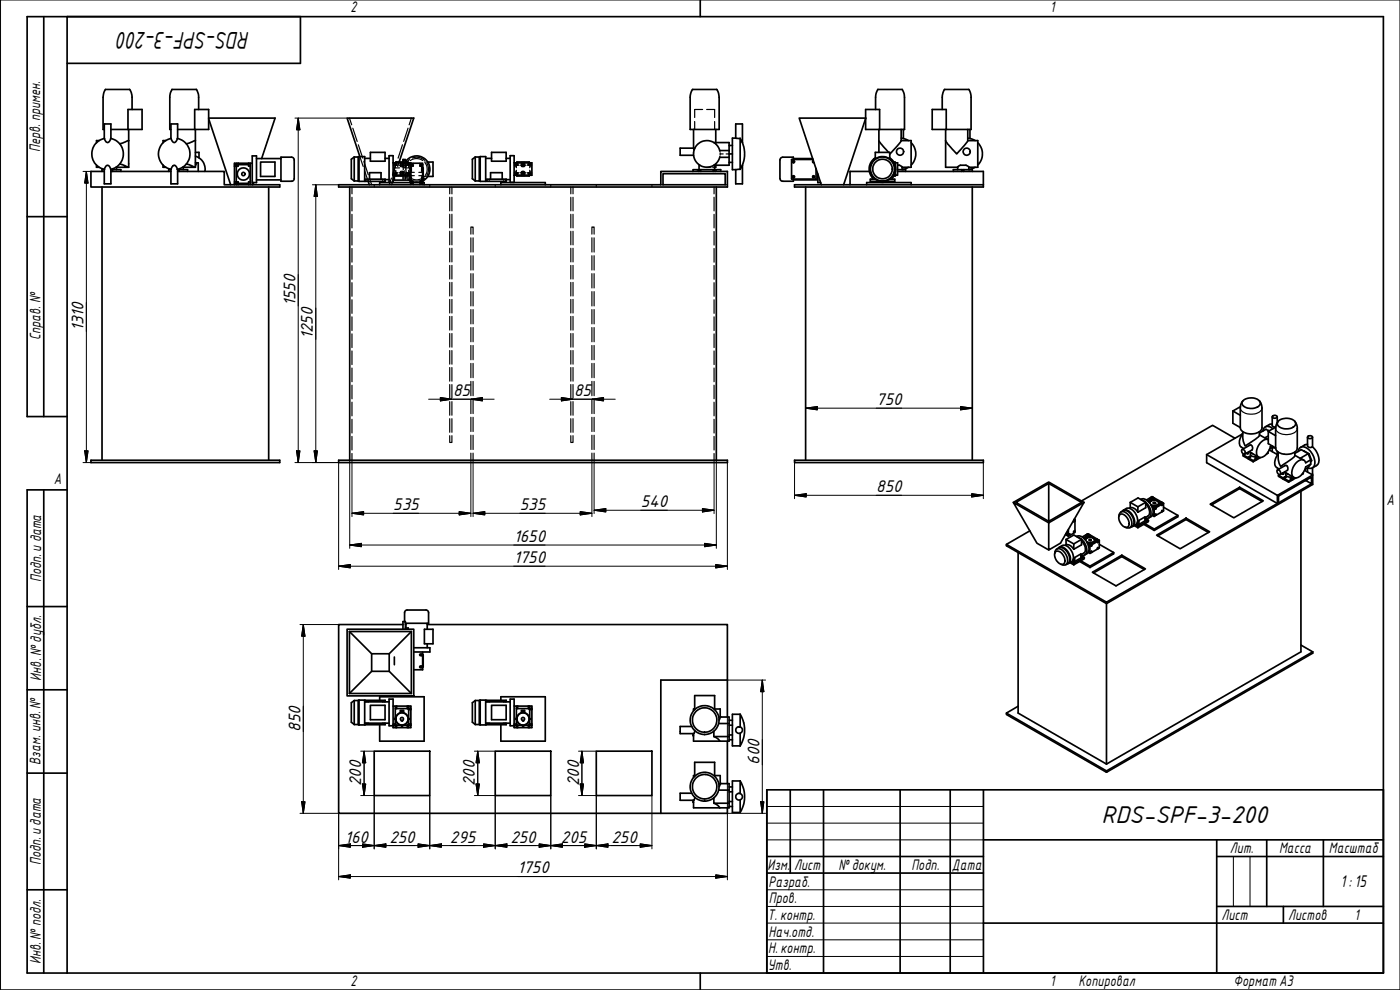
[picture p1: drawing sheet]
<svg xmlns="http://www.w3.org/2000/svg" width="420mm" height="297mm" viewBox="0 0 420 297" stroke-linecap="round" stroke-linejoin="round" font-family="sans-serif">
<g fill="none" stroke="#000" stroke-width=".51">
<path d="M13.1 5v120M20.1 5v287M90.2 5v14h-70.1M210.2 0v5M33.3 38.8h5.1M38.4 32.9h4.2v5.9h-4.2zM38.6 38.8v3.4M39.6 32.9v-3.7a2.17 2.17 0 0 0-.9-2.4h-5.8a1.3 1.3 0 0 0-1.3 .1 1.3 1.3 0 0 0-.5 1.3l-.2 10.6h.4M53.3 38.8h5.1M58.4 32.9h4.2v5.9h-4.2zM58.6 38.8v3.4M59.6 32.9v-4.2l-.2-1a.96 .96 0 0 0-1.4-.9h-5.1a1.3 1.3 0 0 0-1.3 .1 1.3 1.3 0 0 0-.5 1.3l-.1 10.6h.3"/>
<path d="M62.6 35.6l6.6 19.8M62.6 35.4h20l-4.1 12.2M207.8 26.8h6a1.3 1.3 0 0 1 1.4 .1 1.3 1.3 0 0 1 .5 1.3l.1 10.6h-8.7v-10.1zM208.1 38.8v5.6M214.8 38.8v4M259.8 35.4v-2.5h4.2v5.9M259.8 35.6v3.2h4.2M259.8 35.4h-20l6.7 20M259.8 35.4l-6.6 20M262.8 32.9v-3.7l.2-1.5a.97 .97 0 0 1 1.4-.9h5.1a1.31 1.31 0 0 1 1.8 1.4l.2 10.6h-7.5M263.8 38.8v3.5l2.9 3.4M270.5 38.8v3.5l-1.2 1.5-2.3 2.3"/>
<path d="M271.1 38.8v2.8M279.8 32.9h4.2v5.9h-4.2zM282.8 32.9v-3.7a2.14 2.14 0 0 1 .9-2.4h5.7a1.24 1.24 0 0 1 1.8 .9l.2 1.5v9.6h-7.4M283.8 38.8v3.4M290.4 38.8v3.6l-3.3 3.8-3.3-4M291.1 38.8v2.8M29 49.5v.7h.7M29.1 42.7l1.3-.8 1-.4v.2a.9 .9 0 0 0 .9 1.1 .9 .9 0 0 0 .9-1.1v-.2a4.7 4.7 0 0 1 3.8 4.7 4.7 4.7 0 0 1-3.8 4.6l-.1-.4a.87 .87 0 0 0-.9-.8 .87 .87 0 0 0-.8 1v.2a4.7 4.7 0 0 1-2.3-8.1zM29.7 42.2h-.7v.6M30.6 56.1v82M31.3 50.8v4.4h2v-4.4M31.3 41.6v-4.4h2v4.4"/>
<path d="M31.3 51.4h-4v4.7h56.7v-.7h-16.7v-4h-14M31.3 50.9h-.7v.5M33.3 50.9h.5v.5M33.3 51.4h18M33.8 50.9h2.5v.5M35 50.2v.7M35.9 49.2l2.7 1h-3.8M38.6 42.2l-2.7 1M38.6 42.2v8M48.9 49.5v.7h.9M49.8 42.2h-.9v.6M51.3 50.8v4.4h2v-4.4"/>
<path d="M51.3 41.6v-4.4h2v4.4M51.3 50.9h-.7v.5M51.3 41.5a4.7 4.7 0 0 0-3.8 4.7 4.7 4.7 0 0 0 3.8 4.6M51.3 41.5l.1 .2a.9 .9 0 0 0 .9 1.1 .9 .9 0 0 0 .9-1.1v-.2a4.7 4.7 0 0 1 3.8 4.7 4.7 4.7 0 0 1-3.8 4.6l-.1-.4a.86 .86 0 0 0-.9-.8 .86 .86 0 0 0-.8 1l-.1 .2M53.3 50.9h.5v.5M53.8 50.9h2.5v.5M55 50.2v.7M55.9 49.2l2.7 1h-3.8M58.6 46.9a4 4 0 0 1 2.9 4.5M58.6 48.9h.9v2.5M58.6 45.7h1.1v1.6M58.6 42.2v8"/>
<path d="M58.6 42.2l-2.7 1M58.8 49.4v-.5l-.2 .6M70.4 54.6v.4M70.4 54.6h1.1v.8M70.4 49.8v4.8M70.4 55v.4M70.4 55h.6M70.9 49.8v4.8M71 49.4v.4M71 54.6v.4M71 55v.4M71 49h-.6v.4"/>
<path d="M71.5 49.4h3.1M71.5 49h-.5v.4h-.6v.4M71.5 55h3.1M71.5 49h3.1M71.5 49v.8h-1.1M74.6 49h.5M74.6 49v.8h.5M75.1 49h.6M75.1 54.6h-.5v.8M75.1 49v6.4M75.7 54.8h1.3v-8h-1.3v8.6M76.1 54.8l-.2 .6"/>
<path d="M77 47.6h7.3M77 54h7.3M78.2 48.6h4.3v4.3h-4.3zM80.6 56.1v82M84.3 47.2h3.2a1.64 1.64 0 0 1 .8 2.1v4.2a.81 .81 0 0 1-.8 .9h-3.2zM101.6 55.4h96.7v-4h20v4.7h-116.7zM105 56.1v82M106.3 47.1v7.2M106.3 47.1h1.2M106.3 54.3h1.2M106.3 47.1l-.9 .7v5.8l.9 .7M107.5 47.1v7.2"/>
<path d="M107.5 54.3l.2 .1M107.7 47l-.2 .1M107.7 47v7.4M107.7 47h1.7v7.4h-1.7M108 47l-3.8-11.6h20l-4.4 13.2M109.4 47.5h1.8M109.4 53.9h.3M109.7 53.8h5.9v.6h-5.9zM110.5 54.4l.3 1M110.9 53.8v-2h3.5v2M111.2 45.7h4.4v2.7h-4.4zM114 55.4v-.6h13.3v.6"/>
<path d="M115.6 47.5h1.2M115.6 53.9h1.2M117.7 54.7v.1M118 48.9h.8M118 52.6h.8M118 48.9v3.7M118 48.9v-2.2h-1.2v8h1.2v-2.1M118.4 52.9v1.1h4.8M118.5 52.6l-.5 1.4M118.6 49.3l.1 .1M118.6 48.9l.2 .6 .2-.6h3.2l.1 .6 .3-.2M118.7 52l-.1 .1"/>
<path d="M118.7 48.7h3.8M118.7 48.7l.1 .8M118.7 52.7h3.8M118.8 51.9l-.1 .8M121.6 48.6a4 4 0 0 1 6.4-.5 4 4 0 0 1-1.2 6.2M121.7 48.6v-.7h-.8v.7M122.5 49.5v-.6h.8v3.7h-.8v-.7M122.5 48.7v.2M122.5 52.6v.1M122.6 52v.1M122.6 52.1l-.3-.2-.1 .7h-3.2l-.2-.7-.2 .7M122.6 49.3v.1"/>
<path d="M122.6 48.9v.4M122.6 52.1v.5M122.7 54l.5 .3M123 52.6v1.4M123.2 54.6l.8 .2M123.2 52.6v2.2M123.3 49h3.5v.4M123.3 49.4h.6l.1 .2-.7 .2M123.5 49.4v.4M123.5 54.6v.2M126.5 49.4v.4M126.5 54.6v.2"/>
<path d="M126.8 49.4v5.4M126.8 49.4h-.7l-.1 .2 .8 .2M126.8 54.6l-.8 .2M126.8 50.4h.2v3.6h-.2M128.4 48.6h1.6v4.3h-1.6M142.6 47.1v7.2M142.6 47.1h1.2M142.6 54.3h1.2M142.6 47.1l-.8 .7v5.8l.8 .7M143.8 47.1v7.2M143.8 54.3l.3 .1M144.1 47v7.4"/>
<path d="M144.1 47h1.7v7.4h-1.7M144.1 47l-.3 .1M145.8 47.5h1.7M145.8 53.9h.2M146 53.8h5.9v.6h-5.9zM147.2 53.8v-2h3.5v2M147.5 45.7h4.4v2.7h-4.4zM150.3 55.4v-.6h13.3v.6M151.9 47.5h1.2M151.9 53.9h1.2M154.3 48.9v-2.2h-1.2v8h1.2v-2.1M154.3 48.9h.8v.6"/>
<path d="M154.3 48.9v3.7M155 49.3h.1M155 48.9l.2 .6 .2-.6h3.2l.1 .6 .3-.2M155 49.3v.1M155 52v.1M155.1 52.7h3.8M155.1 48.7h3.8M155.1 48.7v.2M155.1 52.6v.1M155.1 51.9v.7h-.8M158.8 49.5v-.6h.8v3.7h-.8v-.7M158.9 48.7v.2"/>
<path d="M158.9 52.6v.1M158.9 52l.1 .1M159 52.1l-.3-.2-.1 .7h-3.2l-.2-.7-.2 .7M159 49.3l-.1 .1M159 48.9v.4M159 52.1v.5M199 52.1h18.6v3.3h-18.6zM208.5 44.4h-4.4v2.2h4M209.7 51.4v-.5h.6v.5M209.7 50.9h-1.7v.5M210 49.6h-.2v1.3M210.3 50.9h3.7"/>
<path d="M214 51.4v-.5h.6v.5M214.2 42.8h4.6v6.8h-4.6M214.5 49.6v1.3M214.6 50.9h1.7v.5M214.8 49.6v.6h-.3M215 56.1v82M218.8 45.2h-2.8a4 4 0 0 0-6.2-2.3 4 4 0 0 0 0 6.6 4 4 0 0 0 6.2-2.3h2.8M218.8 43.6h1M218.8 48.7h1M218.8 46.2h1M220.8 41.4v-4.2h2v5.6M220.8 41.4l1.3 .1"/>
<path d="M220.8 41.4h-1v9.5h1M222.1 41.5l.7 1.3M222.1 41.5v9.3M222.8 49.6a1.56 1.56 0 0 1-2 1.3M222.8 49.6v5.6h-2v-4.3M222.8 42.8a9.1 9.1 0 0 1 0 6.8M238.1 52.7v.7M238.1 47.9v-.7h-3.2a1.61 1.61 0 0 0-.8 2.1v4.2a.85 .85 0 0 0 .8 .9h3.2v-.7M238.1 48.2v.7M238.1 47.6h5.8M238.1 54h7.3M241.8 56.1v82"/>
<path d="M244 47.9h-6.4v5.8h7.3v-3.1M244.1 48.2a.32 .32 0 0 0-.2 .4 .32 .32 0 0 0 .4 .2M245.4 52.2v2.6h.9M260.1 55.4v-.6h13.3v.6M260.9 51.4h-5.8v4M261.8 52.9v.9M262.7 47.3a4 4 0 0 0-.9 6.1M262.7 47.7v-2h4.3v2M262.7 53.8h-1.5v.6h7.3v-.6h-1.5M263.4 54.4l1.4 .3 1.5-.3M263.8 42.2v3.5M267 47.3a4 4 0 0 1 .8 6.1"/>
<path d="M267.8 52.9v.9M268.3 48.6l.4 .1v.6M268.3 48.7h.4M268.3 52.7h.4M268.6 49.4v-.5h.8v3.7h-.8v-.5M268.7 49.3h.1M268.7 52.1h.1M268.7 52v.1M268.7 52.7l-.4 .1M268.7 52.1v.6M269.4 49.6h.5l.8 .4v.9l1.9-.7M269.4 51.4h25.7v4.7h-56.6v-.7h56.6"/>
<path d="M269.4 50.9h2.4v.5M270.5 42.2h2.9v8h-2.7M270.5 41.4l2.1 .8M271.1 50.8v.1M273.4 42.8a4.7 4.7 0 0 1 0 6.7M283.8 42.2v8h3.6M288.6 51.4v-.5h.7v.5M288.6 50.9h-2.5v.5M289.3 50.9h2.5v.5M290.4 42.2h3v8h-2.6M290.4 41.4l2.3 .8M291.1 50.8v.1"/>
<path d="M291.8 56.1v82M292.7 50.2l-1.9 .7-.1-.8a2.84 2.84 0 0 0-3.3 0v.8M293.4 42.8a4.7 4.7 0 0 1 0 6.7M8.1 65h12M20.1 125h-12v-120h407.1v287h-407.1v-145h12M27.3 138.1h56.7v.7h-56.7zM101.6 138.1h116.7v.7h-116.7zM238.5 138.1h56.6v.7h-56.6zM362.1 136.4v2.4l21.3 12.3M362.1 136.4l21.3 12.2M370 123.3v3.7l2.2 1.3M370 123.3l2.2 1.3"/>
<path d="M370.6 131.5l-6.7-3.9-39.3 22.7M372.3 122l-2.3 1.3M372.7 134.9a.83 .83 0 0 1 .9 .4 .83 .83 0 0 1-.1 1 .99 .99 0 0 1-.8-1.4zM372.8 134.9l2.3-1.3a.87 .87 0 0 1 .8 .5 .87 .87 0 0 1-.2 .9l-2.1 1.3M372.8 130.3l-10.7 6.1M373 129.5l.1 2.7 .6 1.6 4.1-2.9 .2-1.4M373 120.3a3.7 3.7 0 0 1 5.2 .3 1.67 1.67 0 0 1-1.8 1.9 3 3 0 0 1-3.7-1.5zM373 130.1a3.1 3.1 0 0 0-.4 4.1l.7 .4M373 120.3l-.7 1.5-.1 6.5M373.1 136.5l1.3 .8M373.1 136.5v.3l1.3 .8M373.4 136.3l-.3 .2"/>
<path d="M374.3 135.8l.1 .3M374.4 135.8l.2 .3-.5-.1M374.4 137.3l.9-.4-.6 .5M374.4 137.3v.3M374.7 137.4l1.4 .8M374.7 137.4v.4l1.4 .7M374.9 135.5l2.8 1.6M375.1 137.2l-.7 .4M375.3 135.7a1.25 1.25 0 0 0 .6 1.3 1.25 1.25 0 0 0 1.4-.1M375.4 135.8l.6 .3M376.9 137.6l.1 .1M377 137.7l-.9 .5v.3"/>
<path d="M377 137.7v.3l-.9 .5M377 137.7l.3 .1M377.3 137.5v.3M377.3 137.5l-.6-.1 .3 .3M377.8 137.2l-.5 .3M378 120.3l.7 1.8v6.2a3.4 3.4 0 0 1-4.3 1.8 2.35 2.35 0 0 1-2.2-1.8M378 130.5l2.6 1.4a3.7 3.7 0 0 0-3.5 4.1 1.37 1.37 0 0 0 1 1.3 1.37 1.37 0 0 0 1.5-.6 5 5 0 0 0 1.7-2.7l.4-.3M378.3 137.3l-1 .5M380.5 135.7v.3l-.4 .2M380.6 130.8l-1 .6M380.6 129.4l2.2 1.3M380.6 129.4v3.7l2.2 1.3-.9-.1"/>
<path d="M380.7 129.2l.2 .1M380.8 129.3l-.9-.5-1.9 1.1M380.9 135l2.5 1.4M381.8 125v2.8l1.1 .3-2.3 1.3M381.8 134.3v1.2M381.8 127.2l-.9 .2-1.2 .7M381.9 124.8a.69 .69 0 0 1 .8-.2 .69 .69 0 0 1 .5 .7l-.2 .1a.65 .65 0 0 1-.7 .1 .65 .65 0 0 1-.4-.7zM382 128.6a1.63 1.63 0 0 0-1.7-.7 1.63 1.63 0 0 0-1.3 1.4M382.1 134l-1.1 .7M383.3 135.4l-.1 .9M383.3 125v1.9M383.6 136.2a3.1 3.1 0 0 0-.4 4.1l.7 .4"/>
<path d="M383.6 135.6v2.4l.7 2 1.3-.9a8.1 8.1 0 0 0 3-2.4v-1.1M383.8 126.2a3.7 3.7 0 0 1 5 .5 2.02 2.02 0 0 1-2.6 2 2.3 2.3 0 0 1-2.8-1.8zM388.6 126.4l.7 1.8v6.2a2.95 2.95 0 0 1-3.4 1.9 2.86 2.86 0 0 1-3.1-1.9l.1-6.2 .7-1.8M388.6 136.6l2.7 1.5M388.6 136l1.9-1.1 2.1 1.2M389.6 135.4a1.59 1.59 0 0 1 1.1-1.3 1.59 1.59 0 0 1 1.7 .5 4.8 4.8 0 0 1 1.9 5.4l-.7 .5-1.1-.1M391.3 135.4l1.6 .8 .7 2-.2 .4M392.4 133.4h-.7l-1.4 .8M392.4 131.2v2.6a.97 .97 0 0 0 1.4 .2 4.8 4.8 0 0 1 1.7 5.3l-1.6 1.1-.1 2M392.5 131a.68 .68 0 0 1 .8-.3 .68 .68 0 0 1 .5 .7l-.2 .1a.65 .65 0 0 1-.7 .1 .65 .65 0 0 1-.4-.6zM392.6 136.1l.8 1.9M392.6 136.1l-2.4 1.4"/>
<path d="M392.9 136.2l-.2 .1M393.4 138l-1.6 .9a1.39 1.39 0 0 0-1.1-1 1.39 1.39 0 0 0-1.4 .7 3.7 3.7 0 0 0-1.2 4.5 2.3 2.3 0 0 0 3.1-1.5l.6-1.5 1.6-.8M393.4 139.3l-.8 1-1 .6M393.4 138v1.3M393.6 138.2l-.2 .2M393.9 131.2v2.9M13.1 147v145M304.1 150.7l10.6-6.1 10.6 6.1M314.7 145.1l9.9 5.6-9.9 5.7-9.8-5.7 9.8-5.6v11.3M314.7 156.9l10.6-6.2-7 12.3-3.6 2zM314.7 156.9l-10.6-6.2 7.1 12.3 3.5 2M320.4 160l-.2 .2"/>
<path d="M320.4 159.3v.9l.2 .2M320.6 158.8v1.6M322.3 156l.3-.2v.3l-.4 .4 .4-.2M322.4 156.2l.2 .1M322.4 159.4l.2 .1M322.4 155.7l.2 .1M322.6 156.3v2.9l-.4 .4 .4-.1M322.6 159.5v.3l-2 1.1v-.3M335.8 155a1.35 1.35 0 0 1 .9-1.5 1.35 1.35 0 0 1 1.6 .6 3 3 0 0 1 .8 4.2l-.7 .1-.8-.2M335.9 154.6a1.4 1.4 0 0 1 2.3 .6 2.14 2.14 0 0 1 .2 3 2.7 2.7 0 0 1-2.5-3.6zM336.4 153.6a2.25 2.25 0 0 1 3.4 1.4 2.13 2.13 0 0 1-.7 3.3M336.8 153.4a1.64 1.64 0 0 1 2.6 .5 3.2 3.2 0 0 1 .6 4l-.5 .2"/>
<path d="M337.2 153.1l.8-.5a3.1 3.1 0 0 1 3.4 3l-.2 1.5-1.3 .8M339.2 152.4l-.2 .1M339.2 152.4a2.19 2.19 0 0 1 2.3 1.3M339.2 150.7v1.7M339.2 150.7l2.3 1.4M340.4 157.7l1.1 .6M340.7 157.5l.8 .4M341.3 156.7l.5-.6 1.8-1v1.2l-1.8 1.1-.6-.4M341.5 152.1v1.6M341.5 157.9v.4M341.8 156.1v1.3M342.3 149.9a2.81 2.81 0 0 1 3.4 2.1l.3 .8"/>
<path d="M342.7 150.1a4 4 0 0 1 2.4 5l-.6 .4-.9-.1M343.2 157.3l3.2 1.9M343.6 157.1l2.8 1.7M343.6 155.5l1 .6M343.8 156l.4 .1zM343.8 151.2a2.76 2.76 0 0 1 .7 3.6l-.9 .5M343.8 150.7l-2.2-1.3-2.4 1.3M343.8 150.7v1.6l-2.3 1.4M343.8 150.7l-2.3 1.4M344.6 156.1v.4l-3.1 1.8M344.6 156.1l-3.1 1.8M344.8 150.4l.3 .2"/>
<path d="M344.8 150.5h-.1M345 150.9a1.55 1.55 0 0 1 2.8 .1 1.72 1.72 0 0 1-2.4 .4M345.4 150.4l-.2-.1 .1 .1M345.4 150.4l-.4 .5M345.4 149.2l.4 .2M345.4 149.2v.3M345.4 150.3v.1M345.5 151.7h.2M345.6 149.6l-.4-.2-1.1 .6M345.6 149.6l-1.2 .7M345.6 149.6l.2 .3M345.6 150.3l-.3-.2-.5 .3v.2"/>
<path d="M345.7 151.7v.1M345.7 151.7l.4 .4M345.8 149.4v.5M345.8 149.9l.1 .1M345.8 149.9h.1M345.8 149.9l-.4 .2M345.9 150l.3 .1M346 149.5l.3-.1 2.3 1.3M346 152.8v1.5M346 154.3v.4l.4 .2M346 154.3l-.4 .6-.8 .5M346 149.5l-.1 .5"/>
<path d="M346 149.8l-.1 .1M346 149.5l1.2 .7M346 152.4l.4 .3M346 152.4v.4M346 154.5l-.1 .1M346 152.4l.4-.2 .3 .2M346.1 150.8l.3-.1 .4 .3a.43 .43 0 0 1-.4 .1 .43 .43 0 0 1-.3-.3zM346.1 149.2l-.3 .2M346.1 149.2l-.3-.2-.4 .2M346.1 149.2v.3M346.1 152.1l-.3 .2M346.1 152.1l.2 .2"/>
<path d="M346.4 152.7v2.2M346.6 152.1l.3 .2M346.7 152.4l-.3 .3M346.7 154.5l.2 .1M346.7 151v.1M346.9 152.3l-.1 .5-.1-.4M346.9 154.6l-.1-.3-.1 .4-.3 .2M347.1 151.7l-.6 .6M347.1 151.7v.1M347.4 150.3v.1M347.4 150.4l.3-.1-.2 .1M347.4 150.4a.73 .73 0 0 1 .4 .9 .73 .73 0 0 1-.9 .4l-1.4-.1"/>
<path d="M347.4 151.7h.3zM347.7 150.6l.6 .3M347.8 150.9v.5M347.8 151.1l.3 .1M348.3 151.1l.3 .2M348.3 151.1l-1.2 .6M348.3 150.9v.2M348.5 151v.3M348.5 151l.3 .2M348.5 151l.3-.2 .4 .2M348.6 150.7l-.3 .2M348.6 151.3l-1.7 1"/>
<path d="M348.6 153.4l.2 .1M348.6 153.3l.2-.2v.4M348.6 153.3v.3l-1.7 1M348.6 150.7v.2M348.8 151.2l-.1 .5-.1-.4M349.2 152.2l4.3 2.4M349.2 151v2.3l-.4 .2M349.2 151l-.4 .2M353.5 154.6v.5l-7.1 4.1v-.5M353.5 154.6l-7.1 4.2M355.9 155.5v.4M362.7 159.8l-6.8-3.9-8.4 4.9"/>
<path d="M363.9 151.3v.4M372 146.2l7.1 4.1-8.8 5.1-7.1-4.1 8.8-5.1v.4M378.8 150.5l-6.8-3.9-8.5 4.9M383.4 141a.82 .82 0 0 1 .8 .5 .82 .82 0 0 1-.1 .9 .99 .99 0 0 1-.7-1.4zM383.4 148.6v2.5M383.4 151.1l-51.3 29.6-30.1-17.4 7.1-4M383.4 141l2.2-1.3a.85 .85 0 0 1 .9 .5 .85 .85 0 0 1-.2 .9l-2.1 1.3M383.7 142.6v.3l1.3 .8M383.7 142.6l1.3 .8M384 142.4l-.3 .2M384.9 142l.1 .3M385 141.9l.2 .3-.5-.1"/>
<path d="M385 143.4l.7-.4 .3 .2-.6 .4M385 143.4v.3M385.4 143.6l1.3 .7M385.4 143.6v.3l1.3 .8M385.5 141.6l2.8 1.7M385.7 143.4l-.7 .3M385.9 141.9a1.25 1.25 0 0 0 .6 1.2 1.25 1.25 0 0 0 1.4-.1M386 142l.6 .3M387.5 143.8l.4 .2M387.6 143.8l-.9 .5v.4M387.6 143.8v.3l-.9 .6M387.9 143.6l-.6-.1 .3 .3"/>
<path d="M387.9 143.6v.4M388.4 143.3l-.5 .3M388.9 143.4l-1 .6M390.4 147.4v48.2l-58.3 33.7M391.1 141.8v.3l-.4 .2M391.5 141.1l2.5 1.4M391.8 144.1l1.8 1.1v-2.1l-9.9 5.7v2.1l9.9-5.7M392.4 140.4v1.2M394 142.5l-10.6 6.1M394 142.5v2.9l-61.9 35.7-30.1-17.4v-.4M305.6 165.8v48.2l26.5 15.3M316.5 166.1a1.33 1.33 0 0 1 .9-1.4 1.33 1.33 0 0 1 1.6 .5 3.1 3.1 0 0 1 .9 4.2l-.7 .1-.8-.2"/>
<path d="M316.8 165.5a2.07 2.07 0 0 1 2.6 1.8 1.23 1.23 0 0 1 .2 1.3 1.23 1.23 0 0 1-1.2 .7 2.87 2.87 0 0 1-1.6-3.8zM317.2 164.7a2.27 2.27 0 0 1 3.4 1.4 2.17 2.17 0 0 1-.7 3.3M317.6 164.5a1.61 1.61 0 0 1 2.5 .5 3 3 0 0 1 .6 4l-.4 .2M317.9 164.2l.9-.5a2.64 2.64 0 0 1 3 2 2.24 2.24 0 0 1-.2 2.9l-.9 .5M319.8 160.4l.3 .1M319.9 160.2l.2 .1M319.9 163.5a2.17 2.17 0 0 1 2.4 1.3M319.9 161.9v1.6M319.9 161.9l2.4 1.3M319.9 163.5l-.2 .1M320 160l.2 .2M320.1 160.3v.2"/>
<path d="M320.2 160.2l-.1 .1M320.3 160.4v.3l.3 .2M320.3 160.4l.3 .2M320.5 160.3l-.4 .2M320.5 160.3l-.2 .1M320.6 160.4l.5-.2-.5 .4M321.1 168.8l1.2 .7M321.5 168.6l.8 .5M322.1 167.8l.4-.5 1.9-1.1v1.2l-1.9 1.1-.5-.4M322.3 163.2v1.6M322.3 169.1v.4M322.5 167.3v1.2"/>
<path d="M323.1 161a2.42 2.42 0 0 1 3 1.5l.6 1.4M323.4 161.2a4.1 4.1 0 0 1 2.6 4.9l-.8 .5-.8-.1 .9-.6a2.64 2.64 0 0 0-.7-3.6M324 168.4l3.1 1.9M324.3 168.2l2.8 1.7M324.4 166.7l1 .6M324.6 161.8l-2.3-1.3-2.4 1.4M324.6 161.8v1.7l-2.3 1.3M324.6 161.8l-2.3 1.4M325.4 167.3v.4l-3.1 1.8M325.4 167.3l-3.1 1.8M325.5 161.5l.3 .2M325.7 162a1.55 1.55 0 0 1 2.8 .1 1.67 1.67 0 0 1-2.3 .5"/>
<path d="M326.1 161.5l-.2-.1 .1 .2M326.1 160.3l.4 .2M326.1 160.3v.3M326.1 161.5l-.4 .5M326.2 161.5h-.1M326.3 162.8l.1 .1M326.3 160.7l-.4-.2-1.1 .6M326.3 160.7l-1.1 .7M326.3 160.7v.3h.2M326.3 161.4l-.3-.2-.5 .4M326.4 162.9v.1M326.4 162.9l.5 .3"/>
<path d="M326.5 160.5v.5M326.5 161.1l.2 .1M326.5 161h.2M326.5 161v.1M326.5 161.1l-.4 .1M326.7 161v.2M326.7 160.7l.4-.2 2.3 1.3M326.7 163.9v1.5M326.7 161.1l.2 .1M326.7 165.4v.4l.4 .2M326.7 161h.1M326.7 161.1v.1"/>
<path d="M326.7 160.7v.4M326.7 160.7l1.2 .7M326.7 165.4l-.3 .6-.8 .5M326.7 163.5v.4M326.7 165.6l-.1 .1M326.7 163.5l.4 .2M326.7 163.5l.4-.2 .4 .2M326.8 160.3l-.3 .2M326.8 160.3v.3M326.8 160.3l-.3-.2-.4 .2M326.9 163.2l-.3 .2M326.9 163.4h.1"/>
<path d="M326.9 163.2v.3M327.1 163.7v2.3M327.1 169.9v.4M327.2 163.4h.1M327.3 163.2l.3 .2M327.5 165.6l.1 .1M327.5 163.5l-.4 .2M327.5 162.1v.1M327.6 163.4l-.1 .5v-.4M327.6 165.7v-.3l-.1 .4-.4 .2M327.8 171.7l8.9-5.1 7.1 4.1-8.9 5.1zM327.8 162.9l-.5 .3v.3"/>
<path d="M327.8 162.9h.1M328.1 161.5h.1M328.1 161.5a.75 .75 0 0 1 .4 .9 .75 .75 0 0 1-.9 .5l-1.4-.2M328.2 162.8h.2zM328.2 161.5h.2l-.2 .1M328.4 161.7l.1 .1M328.5 161.7l.5 .3M328.6 162.1v.4M328.6 162.2l.2 .1M329 162.2l.4 .3M329 162.2l-1.2 .7M329 162v.2"/>
<path d="M329.2 162.1v.3M329.2 162.1l.4 .2M329.2 162.1l.4-.2 .3 .2M329.4 161.8l-.4 .2M329.4 162.5l-1.8 .9M329.4 164.5l.2 .1M329.4 164.5l.2-.2v.3M329.4 164.5v.2l-1.8 1M329.4 161.8v.3M329.6 162.3l-.2 .5v-.3M329.9 162.1v2.3l-.3 .2M329.9 162.1l-.3 .2"/>
<path d="M329.9 163.3l4.3 2.5M334.2 165.8v.4l-7.1 4.1M334.2 165.8l-7.1 4.1M336.7 166.6v.4M343.4 170.9l-6.7-3.9-8.5 4.9M347.1 160.6l8.8-5.1 7.1 4.1-8.8 5.1zM8.1 182h12M104.2 188.8h20v20h-20zM104.9 189.5v18.6M104.9 189.5l6.6 6.7M104.9 189.5h18.6M111.5 196.2v5.2"/>
<path d="M111.5 196.2h5.3M116.8 196.2v5.2M118.4 197.1v2.4M120.9 187.4h-19.3v56.6h96.7M120.9 188.8v-2.3h.8v2.3M121.4 186.5v-2.7a1.55 1.55 0 0 1 2.1-.8h4.2a.81 .81 0 0 1 .9 .8v3.2h-6.9M121.7 187.4h.1M121.7 188.4h.8v.4M121.8 187v1.4M123.5 189.5l-6.7 6.7M123.5 189.5v18.6M124.2 194.4h4.8v1.2h-4.8"/>
<path d="M126.5 196.3v.4M126.5 199.9v.4M126.5 196.5h.5v3.6h-.5M126.8 195.6v.7l-.8 .1 .2 .3h.6v3.2l-.8 .1 .1 .3h.7v.7h-2.6M127.4 188.8h2.6v4.4h-2.6zM128.2 187.4h90.1v16.6M128.2 187v1.8M128.2 193.2v1.2M332.1 180.7v48.6M390.4 193.5l3.6 2.1M394 195.6l-61.9 35.7-30.1-17.3 3.6-2.1M394 195.6v.4l-61.9 35.7"/>
<path d="M8.1 207h12M104.9 208.1h18.6M106.3 210.2v7.2M106.3 210.2h1.2M106.3 217.4h1.2M106.3 210.2l-.9 .6v5.9l.9 .7M107.5 210.2v7.2M107.5 217.4l.2 .1M107.7 210.1v7.4M107.7 210.1l-.2 .1M107.7 210.1h1.7v7.4h-1.7M107.7 217.5h.1"/>
<path d="M109.4 210.6h7.4M109.4 217h7.4M110.1 210.6h.5M110.1 217h.5M111.2 211.6h4.4v4.3h-4.4zM111.5 201.4h5.3M111.5 201.4l-6.6 6.7M114 210.1v-1h13.3v13.3h-13.3v-5M114.8 210.6h.5M114.8 217h.5M115.6 217v.4h-5.9v-.4M115.6 210.6v-.5h-5.9v.5"/>
<path d="M116.8 201.4l6.7 6.7M118 217.6h.6M118 217.2h.7v.4M118 217.6v-7.8h-1.2v8h1.2M118 217.6v.7h.6M118 211.9h.6M118.6 217.6v.7h.4M118.6 212.6h.4M118.7 217.6h-.1M118.7 217.6h.3M118.8 216.2h-.2v1M119 217.6v.7"/>
<path d="M119 211.9h3.2M119 218.3h3.2M119 211.9h-.4v3.3h.2M119 211.9v.7M119 212.6h3.2M120.1 213.9v-.8h1v.8M120.1 217.6h-1.1M120.3 215.3a.47 .47 0 0 1 .7 .2 .47 .47 0 0 1-.2 .7v.1a.6 .6 0 0 1-.5-.3 .6 .6 0 0 1 0-.7zM121.1 217.6h1.1M122.2 211.9h.4M122.2 218.3h.4M122.2 211.9v.7"/>
<path d="M122.2 212.6h.4M122.5 216.2h.1v1M122.6 217.6h.7M122.6 212.6v.3h.7M122.6 211.9v.7M122.6 211.9h.7v.6M122.6 217.6v.7M122.6 212.5h.7M122.6 212.9v2.3h-.1M123.3 217.2v.4M123.3 212.5v.4M123.3 212.9v4.3"/>
<path d="M123.3 217.6v.7h-.7M123.3 217.2h-.7v.4h-.4v.7M142.6 210.2v7.2M142.6 210.2h1.2M142.6 217.4h1.2M142.6 210.2l-.8 .6v5.9l.8 .7M143.8 210.2v7.2M143.8 217.4l.3 .1M144.1 210.1v7.4M144.1 210.1h1.7v7.4h-1.7M144.1 210.1l-.3 .1M145.8 210.6h7.3"/>
<path d="M145.8 217h7.3M146.4 210.6h.5M146.4 217h.5M147.5 211.6h4.4v4.3h-4.4zM150.3 210.1v-1h13.3v13.3h-13.3v-5M151.2 210.6h.4M151.2 217h.4M151.9 210.6v-.5h-5.9v.5M151.9 217v.4h-5.9v-.4M154.3 217.6v-7.8h-1.2v8h1.2M154.3 217.6v.7h.7M154.3 211.9h.7"/>
<path d="M154.3 217.6h.7M155 217.6v.7h.4M155 212.6h.4M155 217.6h.4M155 217.6h.1M155 217.2v.4M155 217.2h-.7M155.1 216.2h-.1v1M155.4 211.9v.7M155.4 217.6v.7M155.4 211.9h3.2M155.4 218.3h3.2"/>
<path d="M155.4 211.9h-.4v3.3h.1M155.4 212.6h3.2M156.5 213.9v-.8h1v.8M156.5 217.6h-1.1M156.6 215.5a.47 .47 0 0 1 .7-.1 .47 .47 0 0 1-.2 .8l-.3 .1-.3-.5zM157.5 217.6h1.1M158.6 211.9h.4M158.6 211.9v.7M158.6 218.3h.4M158.6 212.6h.3M158.8 216.2h.2v1M158.9 217.6h.7"/>
<path d="M158.9 212.6v.3h.7M159 212.9v2.3h-.2M159 211.9l-.1 .7M159 211.9h.6v.6M159 217.6v.7M159 212.5h.6M159.6 217.2v.4M159.6 212.5v.4M159.6 212.9v4.3M159.6 217.6v.7h-.6M159.6 217.2h-.7v.4h-.3v.7M207.6 218h-3.5v2.1h4.1l.3-.9"/>
<path d="M208.5 212.9v-4.2h6v4.2M208.5 212.7h-.4v.6M214.2 219.4v1.6l1.3 .7 .5 .7M214.5 212.7h1.6v2.4M215.7 217.1h3.1M215.8 216l.3-.9h2.7v7.3h-2.8M216.1 215.1h.2M218.3 204h-20v40M218.3 204v11.1M218.8 216.1h1M218.8 217.6h1M222.1 214.3h-2.3v9.5h2.3"/>
<path d="M222.1 220v3.8M222.1 214.3v3.8M222.1 214.3a9.1 9.1 0 0 1 0 9.5M302 214v.4l30.1 17.3M8.1 232h12M112.3 225.4h16.7v13.3h-16.7zM148.6 225.4h16.7v13.3h-16.7zM179 225.4h16.7v13.3h-16.7zM207.6 238h-3.5v2.1h4.1l.3-.9M208 220.1v.6h.1M208.1 220.1v2.3h7.9M208.5 232.7h-.4v.6"/>
<path d="M208.5 232.9v-4.2h6v4.2M214.2 239.4v1.6l1.3 .7 .5 .7M214.2 221h4.6M214.5 232.7h1.6v2.4M215.7 237.1h3.1M215.8 236l.3-.9h2.7v7.3h-2.8M216.1 235l.2 .1M218.3 222.4v12.7M218.8 236.1h1M218.8 237.6h1M218.8 220.5h1M218.8 222h1"/>
<path d="M222.1 240v3.8M222.1 234.3v3.8M222.1 234.3a9.1 9.1 0 0 1 0 9.5M222.1 234.3h-2.3v9.5h2.3M237.2 237v25M247.2 237v55M270.1 237v55M285.2 237v55M295.1 237v55M332.1 231.3v.4M415.2 237h-185.1v55M208 240.1v.6h.1"/>
<path d="M208.1 240.1v2.3h7.9M214.2 241h4.6M218.3 242.4v1.6h-20M218.8 240.5h1M218.8 242h1M230.1 257h65M295.1 252h120.1M365.2 257h50M365.2 252v40M380.2 252v20M397.2 252v20M8.1 267h12"/>
<path d="M230.1 262h65M295.1 277h120.1M365.2 272h50M385.2 272v5M210.2 292v5"/>
<circle cx="73" cy="52.2" r="1.83"/>
<circle cx="73.1" cy="52.2" r=".49"/>
<circle cx="238.2" cy="48.5" r=".31"/>
<circle cx="238.2" cy="53" r=".31"/>
<circle cx="244.2" cy="53" r=".3"/>
<circle cx="264.8" cy="50.7" r="3.7"/>
<circle cx="264.8" cy="50.7" r="3.6"/>
<circle cx="264.8" cy="50.7" r="2.94"/>
<circle cx="270.1" cy="45.5" r="1.07"/>
<circle cx="290.1" cy="45.5" r="1.07"/>
<circle cx="341.5" cy="157.6" r=".2"/>
<circle cx="322.3" cy="168.7" r=".21"/>
<circle cx="324.8" cy="167.2" r=".19"/>
<circle cx="327.2" cy="162" r=".27"/>
<circle cx="118.5" cy="215.7" r=".16"/>
<circle cx="120.6" cy="217.9" r=".17"/>
<circle cx="120.6" cy="215.7" r="1.83"/>
<circle cx="120.6" cy="213.5" r=".16"/>
<circle cx="120.6" cy="215.7" r="1.9"/>
<circle cx="122.8" cy="215.7" r=".16"/>
<circle cx="154.8" cy="215.7" r=".16"/>
<circle cx="157" cy="217.9" r=".18"/>
<circle cx="157" cy="215.7" r="1.83"/>
<circle cx="157" cy="213.5" r=".16"/>
<circle cx="157" cy="215.7" r="1.91"/>
<circle cx="159.1" cy="215.7" r=".16"/>
<circle cx="211.5" cy="216.1" r="4.3"/>
<circle cx="211.5" cy="216" r="3.7"/>
<circle cx="221.8" cy="219.1" r="1"/>
<circle cx="211.5" cy="236" r="4.3"/>
<circle cx="211.5" cy="236.1" r="3.7"/>
<circle cx="221.8" cy="239" r="1"/>
</g>
<g fill="none" stroke="#000" stroke-width=".36">
<path d="M104.9 35.4l.6 2M105.9 38.5l1.3 3.9M122.5 38.5l-1.4 3.9M123.5 35.4l-.7 2M208.5 36.4v2.4M210.9 32.9h-2.4v2.4M212.1 32.9h2.4v2.4M214.5 36.4v2.4M105.6 56.1v2.1M105.6 59.2v4.1M107.5 43.4l1.4 4.1M108 47l1 3"/>
<path d="M109.2 48.4l1.3 4.1M109.5 51.5l1 2.9M110.1 53.8v.2M110.1 54.2v.2M110.6 53.8v.2M110.6 54.2v.2M110.9 53.4l.6 2M112.3 55.4v.3M112.3 55.9v.2M114.8 53.8v.2M114.8 54.2v.2M115.3 53.8v.2"/>
<path d="M115.3 54.2v.2M117.5 53.4l-.7 2M117.6 55.2l-.1 .2M117.7 54.8l-.1 .2M117.8 54.5l-.1 .2M118 49.5h.2M118 51.9h.2M118 54l-.1 .3M118.3 48.9v1.2M118.3 51.3v1.3M118.4 52.1v.8M118.5 49.5h.2"/>
<path d="M118.5 51.9h.2M118.6 51.1v.8M118.6 49.3v.1M118.6 49.5v.8M118.6 52v.1M118.7 49.4v.2M118.8 49.5l-.2 .1M118.8 51.9l-.1 .1M118.9 51.3l-.4 1.3M118.9 49.6h.5M118.9 51.8h.1M119 49.3v.1"/>
<path d="M119 49.5v.1M119 52v.1M119.1 48.4l-1.3 4.1M119.4 51.8l-.4 .1M119.8 51.8h.6M119.8 48.6l-.5 1.4M119.8 49.6h.6M119.9 50.4h-1.5v.8M120.1 51.8v.3M120.1 52.3v.3M120.1 48.9v.2M120.1 49.3v.3"/>
<path d="M120.2 48.6v1.4M120.2 51.4v1.4M120.4 48.6v1.5M120.4 51.3v1.5M120.8 48.6v1.5M120.8 51.3v1.5M120.8 43.4l-1.3 4.1M120.8 51.8h.3M120.9 48.6v1.7M120.9 52v1.7h.3M120.9 53.4h.3M120.9 48.2h.3"/>
<path d="M121.1 48.6v1.4M121.1 51.4v1.4M121.1 52.3v.3M121.1 48.9v.2M121.1 49.3v.3M121.3 52.2l.4 .9 1 .9M121.4 53.4h.3M121.4 48.2h.3M121.4 51.2l.5 1.4 1 1.1M121.5 51.8h-.4v.3M121.5 49.6h-.7M121.6 48.6l-.5 1.3-.1 1"/>
<path d="M121.7 48.6v1.7M121.7 52v1.7h-.3M121.7 48.8h.3M121.8 51.8h.5M121.8 49.6h.5M122.2 51.8v.1M122.2 52v.1M122.2 48.8h.3M122.2 49.3v.1M122.2 49.5v.1M122.4 48.9a3.1 3.1 0 0 0 0 3.7M122.5 49.5l.1 .1"/>
<path d="M122.5 52.8h.1M122.6 49.5h.2M122.6 51.9h.2M122.6 49.4v.2M122.6 51.8v.2M122.6 49.3v.1M122.6 49.5v.8M122.6 51.1v.8M122.6 52v.1M122.6 51.8l-.1 .1M122.9 47.9a3.5 3.5 0 0 0-1.5 2.5h1.6v.7l.2-.7M123 48.9v1.2"/>
<path d="M123 51.3v1.3M123 52.7h1.3M123 51.7h1.3M123 51.8v.8M123.1 49.5h.2M123.1 51.9h.2M123.1 48.2a3.3 3.3 0 0 1 3.8 0M123.1 53.4a3.2 3.2 0 0 0 3.8 0M123.2 49.8h.1M123.2 49.7v1.1M123.2 51.7v.9M123.2 54.8v.3"/>
<path d="M123.2 55.3v.1M123.2 49.4h.1M123.2 55h.2M123.2 54.3l1.2 .4M123.2 49.3v.3M123.2 54h.1M123.2 49v.1M123.2 49h.1M123.3 50.4h.2M123.4 54h.1M123.5 49.8v1.6M123.5 53v1.6"/>
<path d="M123.5 54.8v.2M123.8 47.4a3.5 3.5 0 0 1 3.7 .7M123.8 49.8h.1M123.9 55h-.3M123.9 54.6h-.1M124 54.8v.1M124 54.6l.1 .3M124.1 49.6l-.1 .2M124.1 49v.3M124.1 55.1v.3M125.7 52.7h1.3M125.7 51.7h1.3"/>
<path d="M126 49.6v.2M126 49v.3M126 55.1v.3M126 54.6v.3M126 54.8l.1 .1M126.1 54.6h.1M126.1 49.8h.1M126.1 55h.4M126.5 54h.1M126.5 50.4h.1M126.5 49.8v1.6M126.5 53v1.6"/>
<path d="M126.5 54.8v.2M126.7 55h.1M126.7 54h.1M126.7 50.4h.1M126.8 54.8v.3M126.8 55.3v.1M126.8 54.3l-1.2 .4M127.4 48.6h.3M127.4 52.9h.3M127.5 53.4a3.6 3.6 0 0 1-3.7 .7M127.6 48.9a3.2 3.2 0 0 1 0 3.7M128 48.6h.4"/>
<path d="M128 52.9h.4M128.1 48.9a3.5 3.5 0 0 1 0 3.7M129 55.4v.3M129 55.9v.2M135 56.1v2.1M135 59.2v4.1M135.6 56.1v2.1M135.6 59.2v4.1M146.4 53.8v.2M146.4 54.2v.2M146.9 53.8v.2M146.9 54.2v.2"/>
<path d="M148.6 55.4v.3M148.6 55.9v.2M151.1 53.8v.2M151.1 54.2v.2M151.7 53.8v.2M151.7 54.2v.2M154.3 49.5h.2M154.3 51.9h.2M154.6 48.9v1.2M154.6 51.3v1.3M154.8 51.9h.3M154.8 49.5h.2"/>
<path d="M155 51.1v1M155 49.3v1M155.1 49.5l-.1 .1M155.3 49.6h.4M155.3 51.8h.1M155.4 49.3v.1M155.4 49.5v.1M155.4 52v.1M155.7 51.8l-.3 .1M156.1 51.8h.7M156.1 49.6h.7M156.5 48.6v1.4"/>
<path d="M156.5 51.4v1.4M156.8 48.6v1.5M156.8 51.3v1.5M157.1 48.6v1.5M157.1 51.3v1.5M157.1 51.8h.4M157.4 48.6v1.4M157.4 51.4v1.4M157.8 51.8h-.3v.3M157.8 49.6h-.7M158.2 51.8h.5M158.2 49.6h.5"/>
<path d="M158.6 51.8v.1M158.6 52v.1M158.6 49.3v.1M158.6 49.5v.1M158.8 49.5l.2 .1M158.9 49.5h.2M158.9 51.9h.2M158.9 49.4v.2M158.9 51.8v.2M159 51.1v.8M159 49.3v.1M159 49.5v.8"/>
<path d="M159 52v.1M159 51.8l-.2 .1M159.3 48.9v1.2M159.3 51.3v1.3M159.4 49.5h.2M159.4 51.9h.2M165.3 55.4v.3M165.3 55.9v.2M171.3 56.1v2.1M171.3 59.2v4.1M172 56.1v2.1M172 59.2v4.1"/>
<path d="M179 55.4v.3M179 55.9v.2M195.7 55.4v.3M195.7 55.9v.2M198.3 55.4h.2M198.7 55.4h.3M208.1 44.4v.6M208.1 45.6v.6M209.3 50.9v.2M209.3 51.3v.1M212.1 50.2h.3M212.6 50.2h.7"/>
<path d="M213.9 50.2h.5M214.3 56.1v2.1M214.3 59.2v4.1M214.4 50.2h.1M214.4 49.6v.2M214.4 50v.2M214.6 42.8v.1M214.6 49.5v.1M214.7 43v.1M214.7 49.3v.1M214.8 42.8v.1M214.8 43.1v.1"/>
<path d="M214.8 49.1v.2M214.8 49.4v.2M215 50.9v.2M215 51.3v.1M216 45.2l.1 .3M216.1 46.9l-.1 .3M216.1 45.8v.7M216.1 46.2h.9M217.6 55.4h.3M217.9 46.2h.9M218.1 55.4h.2M105.6 64.3v4.1"/>
<path d="M105.6 69.4v4.1M105.6 74.5v4.2M105.6 79.7v4.1M135 64.3v4.1M135 69.4v4.1M135 74.5v4.1M135 79.6v4.1M135.6 64.3v4.1M135.6 69.4v4.1M135.6 74.5v4.1M135.6 79.6v4.1M141.3 71.4v4.2"/>
<path d="M141.3 76.7v4.3M141.5 68.1h-.2v2.2M141.7 68.1h.3v2.2M142 71.4v4.2M142 76.7v4.3M171.3 64.3v4.1M171.3 69.4v4.1M171.3 74.5v4.1M171.3 79.6v4.1M172 64.3v4.1M172 69.4v4.1M172 74.5v4.1"/>
<path d="M172 79.6v4.1M177.6 71.4v4.2M177.6 76.7v4.3M177.9 68.1h-.3v2.2M178.1 68.1h.2v2.2M178.3 71.4v4.2M178.3 76.7v4.3M214.3 64.3v4.1M214.3 69.4v4.1M214.3 74.5v4.2M214.3 79.7v4.1M105.6 84.8v4.1"/>
<path d="M105.6 89.9v4.1M105.6 95.1v4.1M135 84.7v4.1M135 89.8v4.1M135 94.9v4.1M135.6 84.7v4.1M135.6 89.8v4.1M135.6 94.9v4.1M141.3 82.1v4.3M141.3 87.5v4.3M141.3 92.9v4.3M141.3 98.3v4.3"/>
<path d="M142 82.1v4.3M142 87.5v4.3M142 92.9v4.3M142 98.3v4.3M171.3 84.7v4.1M171.3 89.8v4.1M171.3 94.9v4.1M172 84.7v4.1M172 89.8v4.1M172 94.9v4.1M177.6 82.1v4.3M177.6 87.5v4.3"/>
<path d="M177.6 92.9v4.3M177.6 98.3v4.3M178.3 82.1v4.3M178.3 87.5v4.3M178.3 92.9v4.3M178.3 98.3v4.3M214.3 84.8v4.1M214.3 89.9v4.1M214.3 95.1v4.1M105.6 100.2v4.1M105.6 105.3v4.1M105.6 110.4v4.1"/>
<path d="M105.6 115.6v4.1M135 100.1v4.1M135 105.2v4.1M135 110.3v4.1M135 115.4v4.1M135.6 100.1v4.1M135.6 105.2v4.1M135.6 110.3v4.1M135.6 115.4v4.1M141.3 103.7v4.3M141.3 109v4.3M141.3 114.4v4.3"/>
<path d="M141.3 119.8v4.3M142 103.7v4.3M142 109v4.3M142 114.4v4.3M142 119.8v4.3M171.3 100.1v4.1M171.3 105.2v4.1M171.3 110.3v4.1M171.3 115.4v4.1M172 100.1v4.1M172 105.2v4.1M172 110.3v4.1"/>
<path d="M172 115.4v4.1M177.6 103.7v4.3M177.6 109v4.3M177.6 114.4v4.3M177.6 119.8v4.3M178.3 103.7v4.3M178.3 109v4.3M178.3 114.4v4.3M178.3 119.8v4.3M214.3 100.2v4.1M214.3 105.3v4.1M214.3 110.4v4.1"/>
<path d="M214.3 115.6v4.1M105.6 120.7v4.1M105.6 125.8v4.1M105.6 130.9v4.1M105.6 136.1v2M135 130.7v2.1h.2M135 120.5v4.1M135 125.6v4.1M135.6 130.7v2.1h-.2M135.6 120.5v4.1M135.6 125.6v4.1M141.3 125.2v4.3"/>
<path d="M141.3 130.6v4.3M141.3 136v2.1M142 125.2v4.3M142 130.6v4.3M142 136v2.1M171.3 130.7v2.1h.2M171.3 120.5v4.1M171.3 125.6v4.1M172 130.7v2.1h-.3M172 120.5v4.1M172 125.6v4.1M177.6 125.2v4.3"/>
<path d="M177.6 130.6v4.3M177.6 136v2.1M178.3 125.2v4.3M178.3 130.6v4.3M178.3 136v2.1M214.3 120.7v4.1M214.3 125.8v4.1M214.3 130.9v4.1M214.3 136.1v2M372.2 122.4a3.2 3.2 0 0 0 3.9 1.8 2.51 2.51 0 0 0 2.6-1.8M374.6 135.9v.2M375 136.9v.4"/>
<path d="M377 137.3v.4M382.8 128.5a3 3 0 0 0 3.5 1.9 2.81 2.81 0 0 0 3-1.9M322.2 159.6l.1 .1M322.2 156.5h.1M341.6 157.4v.2M341.7 157.5v.1M344.1 156v.2M344.2 156v.2M346 149.6h-.4M346 152.5h-.1M346.7 152.5l.2 .1M346.8 154.2l.1 .1"/>
<path d="M348.5 151l-.2 .2M348.6 151.4l.2 .1M348.7 153.2h.1M385.2 142v.2M385.6 143.1v.3M387.7 143.4v.4M320.4 160.2v.1M320.7 160.3l.3 .1M322.4 168.6v.2M322.4 168.6v.1M324.9 167.1v.2M326.7 160.7h-.4"/>
<path d="M326.7 163.6h-.1M327.5 163.6l.1 .1M327.6 165.4h.1M329.2 162.2l-.2 .1M329.4 162.5l.2 .1M329.5 164.3h.1"/>
</g>
<g fill="#000">
<circle cx="71" cy="49.8" r=".25"/>
<circle cx="71" cy="54.6" r=".25"/>
<circle cx="123.8" cy="54.6" r=".18"/>
<circle cx="155" cy="49.6" r=".18"/>
</g>
<g fill="none" stroke="#000" stroke-width=".3">
<path d="M.2 0h419.9v297h-419.9zM88.5 35.4h15.7M89.5 35.4v103.4M89.5 35.4l.5 3.5h-1zM24.9 51.4h2.4M25.9 51.4l.5 3.5h-1zM25.9 51.4v87.4M93.8 55.4h7.8M94.8 55.4v83.4M94.8 55.4l.5 3.5h-1zM128.6 119.8h19.7M132.2 119.3l3.4 .5-3.4 .5z"/>
<path d="M141.3 119.8l3.5-.5v1zM165 119.8h19.6M168.5 119.3l3.5 .5-3.5 .5zM177.6 119.8l3.5-.5v1zM24.9 138.8h2.4M25.4 135.3h1l-.5 3.5zM88.5 138.8h13.1v32.1M89 135.3h1l-.5 3.5zM94.3 135.3h1l-.5 3.5zM105 138.1v26.4M105.6 138.1v16.9M141.3 138.1v16.9"/>
<path d="M142 138.1v16.9M177.6 138.1v16.9M178.3 138.1v16M214.3 138.1v16M215 138.1v26.4M218.3 138.8v32.1M238.5 138.8v10.8M241.8 122.5l3.5-.5v1zM241.8 122.5h50M288.3 122l3.5 .5-3.5 .5zM295.1 138.8v10.8M105.6 154l3.5-.5v1z"/>
<path d="M105.6 154h35.7M137.8 153.5l3.5 .5-3.5 .5zM142 154l3.5-.5v1zM142 154h35.6M174.1 153.5l3.5 .5-3.5 .5zM178.3 153.1l3.5-.5v1zM178.3 153.1h36M210.8 152.6l3.5 .5-3.5 .5zM238.5 148.6l3.4-.5v1zM238.5 148.6h56.6M291.6 148.1l3.5 .5-3.5 .5zM101.6 169.9l3.5-.5v1z"/>
<path d="M101.6 169.9h116.7M105 163.5l3.5-.5v1zM105 163.5h110M211.5 163l3.5 .5-3.5 .5zM214.8 169.4l3.5 .5-3.5 .5zM90 187.4h11.6M91 187.4l.5 3.5h-1zM91 187.4v56.6M228.8 204v40M228.8 204l.4 3.5h-.9zM229.8 204h-11.5v60M108.3 238.7h4v16"/>
<path d="M108.3 225.4h4M108.8 235.2h1l-.5 3.5zM109.3 225.4l.5 3.5h-1zM109.3 225.4v13.3M129 238.7v16M142.4 238.7h6.2v16M142.4 225.4h6.2M142.9 235.2h1l-.5 3.5zM143.4 225.4v13.3M143.4 225.4l.5 3.5h-1zM165.3 238.7v16M173.6 238.7h5.4v16"/>
<path d="M173.6 225.4h5.4M174.1 235.2h1l-.5 3.5zM174.6 225.4l.5 3.5h-1zM174.6 225.4v13.3M195.7 238.7v16M90 244h11.6v20M90.5 240.6h1l-.5 3.4zM101.6 253.7l3.5-.5v1zM101.6 253.7h94.1M108.8 253.2l3.5 .5-3.5 .5zM112.3 253.7l3.5-.5v1zM125.5 253.2l3.5 .5-3.5 .5z"/>
<path d="M129 253.7l3.5-.5v1zM145.1 253.2l3.5 .5-3.5 .5zM148.6 253.7l3.5-.5v1zM161.8 253.2l3.5 .5-3.5 .5zM165.3 253.7l3.5-.5v1zM175.5 253.2l3.5 .5-3.5 .5zM179 253.7l3.5-.5v1zM192.1 253.2l3.6 .5-3.6 .5zM218.3 244h11.5M228.3 240.6h.9l-.4 3.4zM230.1 242h65M230.1 247h65"/>
<path d="M230.1 252h65M370.2 257v15M375.1 257v15M101.6 263h116.7M101.6 263l3.5-.5v1zM214.8 262.5l3.5 .5-3.5 .5zM230.1 267h65M230.1 272h65M230.1 277h65M230.1 282h65M230.1 287h65"/>
</g>
<g fill="#000" stroke="#000" stroke-width=".3">
<path d="M89.5 35.4l.5 3.5h-1zM25.9 51.4l.5 3.5h-1zM94.8 55.4l.5 3.5h-1zM141.3 119.8l3.5-.5v1zM177.6 119.8l3.5-.5v1zM25.4 135.3h1l-.5 3.5zM89 135.3h1l-.5 3.5zM94.3 135.3h1l-.5 3.5zM132.2 119.3l3.4 .5-3.4 .5zM168.5 119.3l3.5 .5-3.5 .5zM241.8 122.5l3.5-.5v1zM288.3 122l3.5 .5-3.5 .5z"/>
<path d="M105.6 154l3.5-.5v1zM137.8 153.5l3.5 .5-3.5 .5zM142 154l3.5-.5v1zM174.1 153.5l3.5 .5-3.5 .5zM178.3 153.1l3.5-.5v1zM210.8 152.6l3.5 .5-3.5 .5zM238.5 148.6l3.4-.5v1zM291.6 148.1l3.5 .5-3.5 .5zM101.6 169.9l3.5-.5v1zM105 163.5l3.5-.5v1zM211.5 163l3.5 .5-3.5 .5zM214.8 169.4l3.5 .5-3.5 .5z"/>
<path d="M91 187.4l.5 3.5h-1zM228.8 204l.4 3.5h-.9zM108.8 235.2h1l-.5 3.5zM109.3 225.4l.5 3.5h-1zM142.9 235.2h1l-.5 3.5zM143.4 225.4l.5 3.5h-1zM174.1 235.2h1l-.5 3.5zM174.6 225.4l.5 3.5h-1zM90.5 240.6h1l-.5 3.4zM101.6 253.7l3.5-.5v1zM108.8 253.2l3.5 .5-3.5 .5zM112.3 253.7l3.5-.5v1z"/>
<path d="M125.5 253.2l3.5 .5-3.5 .5zM129 253.7l3.5-.5v1zM145.1 253.2l3.5 .5-3.5 .5zM148.6 253.7l3.5-.5v1zM161.8 253.2l3.5 .5-3.5 .5zM165.3 253.7l3.5-.5v1zM175.5 253.2l3.5 .5-3.5 .5zM179 253.7l3.5-.5v1zM192.1 253.2l3.6 .5-3.6 .5zM228.3 240.6h.9l-.4 3.4zM101.6 263l3.5-.5v1zM214.8 262.5l3.5 .5-3.5 .5z"/>
</g>
<g font-size="7">
<text x="75" y="9.5" transform="rotate(-180 75 9.5)">RDS-SPF-3-200</text>
<text x="330.6" y="246.9">RDS-SPF-3-200</text>
</g>
<g font-size="4.9">
<text x="88.6" y="91.8" transform="rotate(-90 88.6 91.8)">1550</text>
<text x="25.1" y="99.5" transform="rotate(-90 25.1 99.5)">1310</text>
<text x="93.9" y="101.8" transform="rotate(-90 93.9 101.8)">1250</text>
<text x="136" y="118.9">85</text>
<text x="172.3" y="118.9">85</text>
<text x="263" y="121.6">750</text>
<text x="263" y="147.7">850</text>
<text x="118" y="153.1">535</text>
<text x="156" y="153.1">535</text>
<text x="192.3" y="152.2">540</text>
<text x="154.2" y="162.6">1650</text>
<text x="154.2" y="169">1750</text>
<text x="90.2" y="219.5" transform="rotate(-90 90.2 219.5)">850</text>
<text x="227.9" y="229.5" transform="rotate(-90 227.9 229.5)">600</text>
<text x="108.4" y="235.8" transform="rotate(-90 108.4 235.8)">200</text>
<text x="142.5" y="235.8" transform="rotate(-90 142.5 235.8)">200</text>
<text x="173.8" y="235.8" transform="rotate(-90 173.8 235.8)">200</text>
<text x="103.5" y="252.8">160</text>
<text x="116.8" y="252.8">250</text>
<text x="135" y="252.8">295</text>
<text x="153.2" y="252.8">250</text>
<text x="168.3" y="252.8">205</text>
<text x="183.5" y="252.8">250</text>
<text x="155.3" y="262.1">1750</text>
<text x="402.3" y="266.1">1 : 15</text>
</g>
<g font-size="4.4">
<text x="105.2" y="3.7">2</text>
<text x="315.2" y="3.7">1</text>
<text x="12.1" y="45.6" transform="rotate(-90 12.1 45.6)">Перв. примен.</text>
<text x="12.2" y="102.1" transform="rotate(-90 12.2 102.1)">Справ. №</text>
<text x="16.2" y="145.2">A</text>
<text x="416.1" y="151.6">A</text>
<text x="12.4" y="174.8" transform="rotate(-90 12.4 174.8)">Подп. и дата</text>
<text x="12.3" y="204.2" transform="rotate(-90 12.3 204.2)">Инв. №дубл.</text>
<text x="12.2" y="229.4" transform="rotate(-90 12.2 229.4)">Взам. инв. №</text>
<text x="369.1" y="256.1">Лит.</text>
<text x="383.8" y="256.1">Масса</text>
<text x="398.8" y="256">Масштаб</text>
<text x="12.2" y="259.7" transform="rotate(-90 12.2 259.7)">Подп. идата</text>
<text x="230.3" y="261">Изм.</text>
<text x="238.3" y="261">Лист</text>
<text x="251.6" y="260.9">№докум.</text>
<text x="273.5" y="261.1">Подп.</text>
<text x="285.7" y="261.1">Дата</text>
<text x="230.6" y="266.1">Разраб.</text>
<text x="230.7" y="271">Пров.</text>
<text x="406.5" y="275.9">1</text>
<text x="230.4" y="276.1">Т. контр.</text>
<text x="230.6" y="281">Нач.отд.</text>
<text x="366.6" y="276">Лист</text>
<text x="386.6" y="276">Листов</text>
<text x="230.5" y="286">Н. контр.</text>
<text x="12.2" y="289.3" transform="rotate(-90 12.2 289.3)">Инв. №подл.</text>
<text x="230.5" y="291">Утв.</text>
<text x="105.1" y="295.8">2</text>
<text x="315.1" y="296">1</text>
<text x="323.6" y="295.7">Копировал</text>
<text x="370.2" y="295.7">Формат А3</text>
</g>
</svg>
